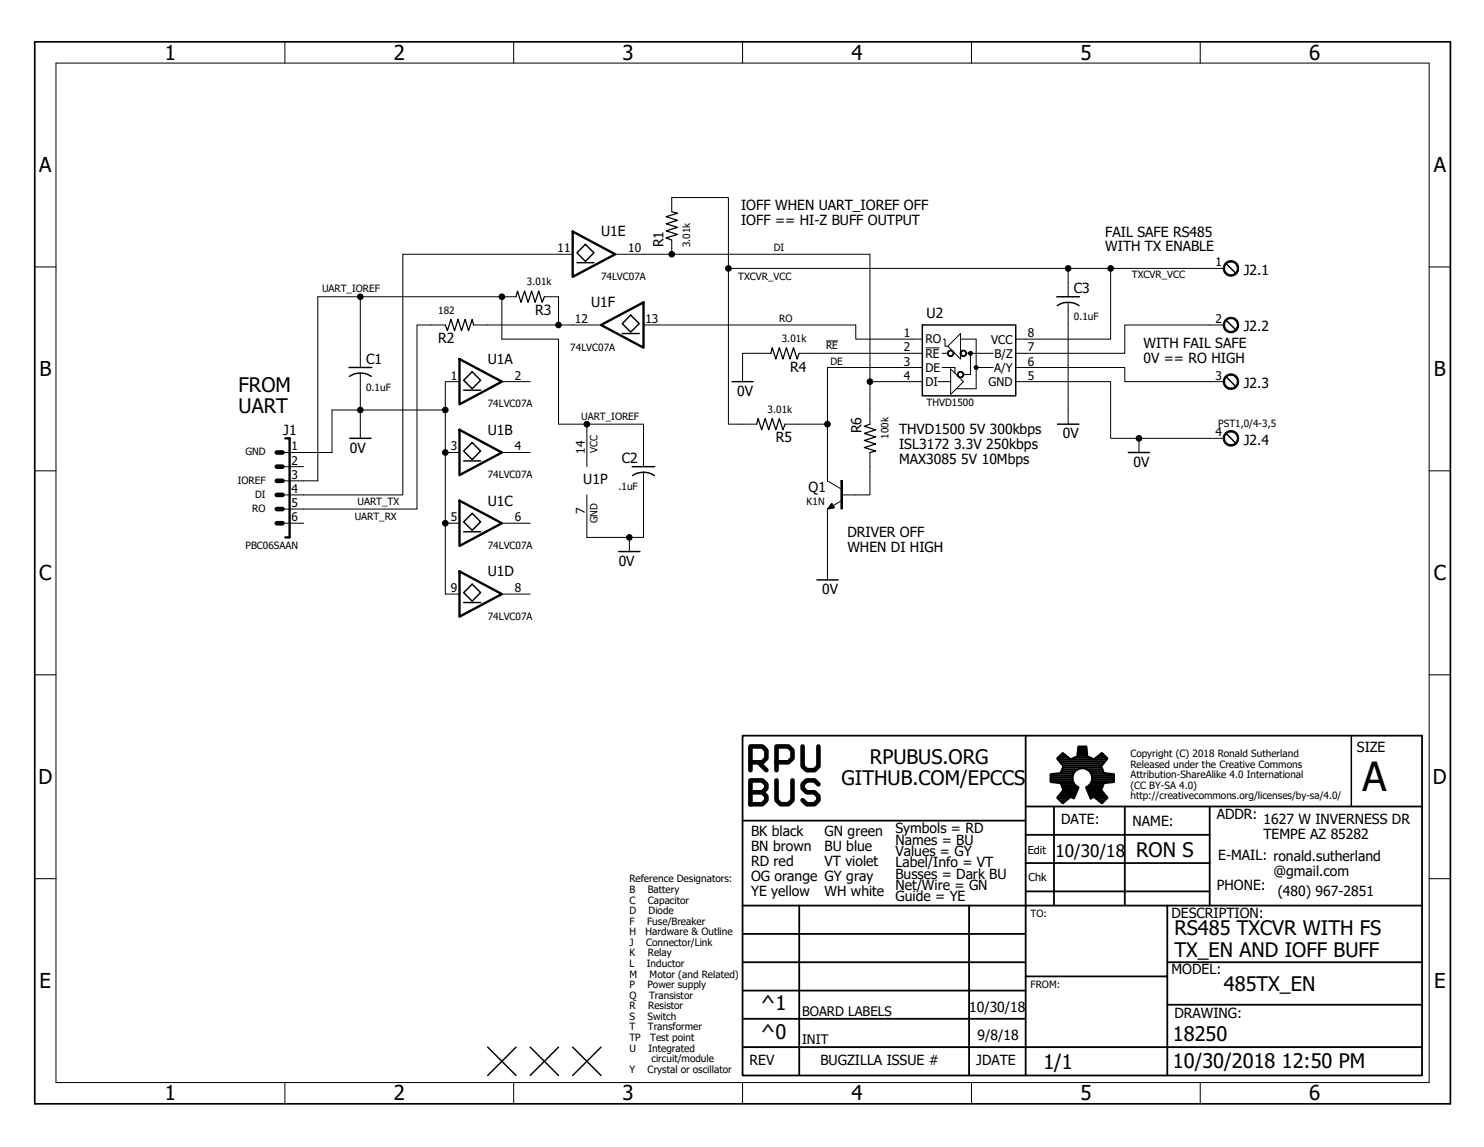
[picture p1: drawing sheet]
<svg xmlns="http://www.w3.org/2000/svg" width="279mm" height="216mm" viewBox="0 0 279 216" stroke-linecap="round" stroke-linejoin="round" font-family="sans-serif">
<path d="M6 7.6l267.4 200.7M273.4 7.6l-267.4 200.7" fill="none" stroke="#fff" stroke-width=".19"/>
<g fill="none" stroke="#000" stroke-width=".4">
<path d="M197.8 147h4.2M197.8 146.7h4.1M197.8 146.3h4.1M197.8 145.9h4.2M199.1 142.8l1-1 1.5 1.2 1.2-.5 .3-2h1.4l.2 2 1.3 .5 1.5-1.2 1 1-1.2 1.5 .5 1.2 1.9 .2v1.5l-1.9 .2-.5 1.3 1.2 1.5-1 1-1.5-1.2-.6 .3-.9-2.1a1.87 1.87 0 0 0 .8-2.9 1.87 1.87 0 0 0-3 0 1.87 1.87 0 0 0 .8 2.9l-.9 2.1-.6-.3-1.5 1.2-1-1 1.2-1.5-.6-1.3-1.9-.2v-1.5l1.9-.2 .6-1.2zM199.2 150h2.4M199.2 142.6h2M199.2 143h9.1M199.2 150.3h1.9M199.5 145.6h2.6M199.5 149.6h3M199.5 143.4h8.5"/>
<path d="M199.6 142.3h1.1M199.6 150.7h1.1M199.7 147.4h2.5M199.8 149.2h2.8M199.8 143.7h7.9M199.9 147.8h2.5M199.9 145.2h2.5M199.9 141.9h.4M200 151.1h.2M200 148.1h2.9M200 144.8h2.9M200.1 148.9h2.7"/>
<path d="M200.1 144.1h7.3M200.2 144.5h7.2M200.2 148.5h2.7M201.6 150h.7M202.3 142.6h3M202.9 142.3h1.8M202.9 141.9h1.7M202.9 141.5h1.7M203 141.2h1.6M203 140.8h1.5M204.6 148.1h2.9M204.6 148.5h2.7"/>
<path d="M204.7 144.8h2.9M204.8 148.9h2.7M204.9 149.2h2.9M205.1 149.6h2.9M205.1 147.8h2.6M205.1 145.2h2.6M205.2 150h.7M205.4 147.4h2.4M205.4 145.6h2.7M205.5 147h4.2M205.6 145.9h4.1M205.6 146.7h4.1"/>
<path d="M205.6 146.3h4.1M206 150h2.4M206.4 142.6h1.9M206.4 150.3h1.9M206.8 142.3h1.2M206.9 150.7h1M207.3 141.9h.3M207.3 151.1h.3"/>
</g>
<g fill="none" stroke="#000" stroke-width=".19">
<path d="M10.5 11.9h258.6v191.9h-258.6zM53.6 7.9v4M96.7 7.9v4M139.8 7.9v4M182.9 7.9v4M226 7.9v4M126.5 39.9v-2.7h10.6v42.6h5.4M6.5 50.2h4M67.8 55.9h-8v34.6h-6.6M94.5 55.9h-26.7v13.3M94.5 55.9v7.9h10.7v16h5.3M94.5 55.9h2.7"/>
<path d="M102.5 55.9h2.7v5.3M107.8 47.9h-32v45.3h-22.6M115.8 47.9h48v23.9h9.9M126.5 45.2v2.7M137.1 50.5h64M201.1 56.9v22.9M209.1 50.5h-8v5.4M230.4 50.5h-21.3v13.3h-17.9M230.8 49.4a1.46 1.46 0 0 1 2.2 .4 1.46 1.46 0 0 1-.9 2.1 1.46 1.46 0 0 1-1.8-1.4h.3a1.2 1.2 0 0 1 1.7-1 1.2 1.2 0 0 1 .2 2 1.2 1.2 0 0 1-1.9-.7v-.3h-.3v-.3zM269.1 50.2h4M67.8 70.3v12.2M83.8 77.2v21.3"/>
<path d="M83.8 77.2h-21.3v8h-9.3M83.8 61.2h-5.3v34.6h-25.3M86.5 71.8h-2.7v5.4M89.2 61.2h24M94.5 71.8h5.3M110.5 79.8h10.7v8M110.5 79.8v8M121.2 61.2h39.9v2.6h12.6M145.1 66.5h-5.3v5.3M147.8 79.8h8M150.5 66.5h23.2M155.5 64.2h2.3"/>
<path d="M163.8 71.8v8M173.7 69.2h-17.9v21.3l2.7 1.6M174.2 65.5h2.7M176.6 71.8h2.4M177.4 66.5h1.1M177.4 69.2h2.4v1.1M177.7 63.8h.2v1.4h.6M178.6 66.1a.61 .61 0 0 1 .9 .1 .61 .61 0 0 1-.4 .9 .61 .61 0 0 1-.7-.6h.1a.46 .46 0 0 1 .7-.4 .46 .46 0 0 1 .1 .8 .46 .46 0 0 1-.7-.2l-.1-.2h-.1zM179 69.4l2.4 2.4-2.4 2.4zM180.4 70.1a.61 .61 0 0 1 1 .1 .61 .61 0 0 1-.4 .9 .61 .61 0 0 1-.8-.6h.2a.46 .46 0 0 1 .7-.4 .46 .46 0 0 1 .1 .8 .46 .46 0 0 1-.8-.2v-.2h-.2zM180.8 63.8h3v9.4h-3.8M180.8 62.8v4.8l-2.3-2.4z"/>
<path d="M181 66.1a.61 .61 0 0 1 .9 .1 .61 .61 0 0 1-.4 .9 .61 .61 0 0 1-.7-.6h.1l.2-.3 .2-.1 .5 .2a.45 .45 0 0 1-.3 .7 .45 .45 0 0 1-.6-.5h-.1zM181.9 66.5h5.1M182.4 66.3l.3-.2 .2 .1 .2 .4-.1 .2-.3 .1-.3-.2v-.2h.4h-.4zM182.7 66.5v4h-1.3M183.5 69a.37 .37 0 0 1 .4-.2 .37 .37 0 0 1 .3 .5l-.2 .2a.38 .38 0 0 1-.4 0 .38 .38 0 0 1-.2-.3h.4h-.4zM183.8 69.2h3.2M191.2 71.8h17.9v10.7h21.3M191.2 69.2h20.6v2.6h18.6M230.4 61.2h-18.6v5.3h-20.6M230.8 70.7a1.46 1.46 0 0 1 2.3 .5 1.46 1.46 0 0 1-1 2.1 1.46 1.46 0 0 1-1.8-1.5h.3a1.2 1.2 0 0 1 1.7-1 1.2 1.2 0 0 1 .2 2.1 1.2 1.2 0 0 1-1.9-.8v-.3h-.3v-.3zM230.8 60.1a1.46 1.46 0 0 1 2.3 .4 1.46 1.46 0 0 1-1 2.1 1.46 1.46 0 0 1-1.8-1.4h.3a1.2 1.2 0 0 1 1.7-1 1.2 1.2 0 0 1 .2 2 1.2 1.2 0 0 1-1.9-.7v-.3h-.3v-.4zM6.5 88.6h4"/>
<path d="M53.2 98.5h4M53.2 87.8h4M83.8 85.2h2.7M83.8 98.5h2.7M83.8 98.5v13.3h2.7M94.5 85.2h5.3M94.5 98.5h5.3M121.2 88.9v12.3h-10.7v-8M155.9 95.8h.3M156 95.6h.8M156 95.5h1.1M156.1 95.4h.9"/>
<path d="M156.2 95.3h.7M156.3 95.1h.5M156.4 95h.3M156.5 94.8h.2M156.6 94.8l.5 .8-1.3 .2zM158.3 90.5h.3v5.3h-.3zM158.3 90.5h.1M158.5 94.2l-2.7 1.6v13.4M163.8 85.2v8h-5.3M214.4 82.5v2.7M230.8 81.4a1.46 1.46 0 0 1 2.2 .4 1.46 1.46 0 0 1-.9 2.1 1.46 1.46 0 0 1-1.8-1.4h.3a1.2 1.2 0 0 1 1.7-1 1.2 1.2 0 0 1 .2 2 1.2 1.2 0 0 1-1.9-.7v-.3h-.3v-.4zM269.1 88.6h4"/>
<path d="M94.5 111.8h5.3M118.5 101.2v2.6M6.5 127h4M269.1 127h4M6.5 165.4h4M269.1 165.4h4M53.6 203.8v4M96.7 203.8v4M139.8 203.8v4M182.9 203.8v4M226 203.8v4"/>
<circle cx="67.8" cy="55.9" r=".53"/>
<circle cx="94.5" cy="55.9" r=".53"/>
<circle cx="126.5" cy="47.9" r=".53"/>
<circle cx="137.1" cy="50.5" r=".53"/>
<circle cx="201.1" cy="50.5" r=".53"/>
<circle cx="209.1" cy="50.5" r=".53"/>
<circle cx="67.8" cy="77.2" r=".53"/>
<circle cx="83.8" cy="77.2" r=".53"/>
<circle cx="105.2" cy="61.2" r=".53"/>
<circle cx="110.5" cy="79.8" r=".53"/>
<circle cx="155.8" cy="79.8" r=".53"/>
<circle cx="163.8" cy="71.8" r=".53"/>
<circle cx="83.8" cy="85.2" r=".53"/>
<circle cx="83.8" cy="98.5" r=".53"/>
<circle cx="214.4" cy="82.5" r=".53"/>
<circle cx="118.5" cy="101.2" r=".53"/>
</g>
<g fill="none" stroke="#000" stroke-width=".28">
<path d="M108.6 47.6l1.6-1.6 1.6 1.6-1.6 1.6zM108.6 49.4h3.2M118.7 59.3l1.7 1.6-1.7 1.6-1.5-1.6zM199 55.9h4.2M199.1 57.5a3.7 3.7 0 0 1 4.1 0M230.9 49.7l1.7 1.6M65.7 69.2h4.3M65.8 70.8a3.9 3.9 0 0 1 4.1 0M87.3 71.6l1.6-1.6 1.6 1.6-1.6 1.6zM87.3 73.4h3.2M117.2 62.8h3.2M137.8 71.8h4"/>
<path d="M173.7 61.2h17.5v13.3h-17.5zM199.1 79.8h4M230.9 60.4l1.7 1.6M230.9 71l1.7 1.6M65.8 82.5h4.1M87.3 84.9l1.6-1.6 1.6 1.6-1.6 1.6zM87.3 98.2l1.6-1.6 1.6 1.6-1.6 1.6zM87.3 86.8h3.2M119 87.8h4.3M119.1 89.5a3.8 3.8 0 0 1 4.1 0M212.4 85.2h4M230.9 81.7l1.7 1.6"/>
<path d="M87.3 111.5l1.6-1.5 1.6 1.5-1.6 1.7zM87.3 100.1h3.2M87.3 113.4h3.2M116.5 103.8h4M153.8 109.2h4M254.4 138.5v13.3M91.8 197.1l5.4 5.3M97.2 197.1l-5.4 5.3M99.8 197.1l5.4 5.3M105.2 197.1l-5.4 5.3M107.8 197.1l5.4 5.3M113.2 197.1l-5.4 5.3"/>
<path d="M193.1 202.4h.1"/>
</g>
<path d="M107.8 43.6l8 4.3-8 4.2zM86.5 67.6l8 4.2-8 4.3zM113.2 61.2l8-4.3v8.5zM53.7 82.5h.8v18.7h-.8M86.5 80.9l8 4.3-8 4.2zM86.5 94.2l8 4.3-8 4.3zM86.5 107.5l8 4.3-8 4.3z" fill="none" stroke="#000" stroke-width=".44"/>
<path d="M126.5 39.9l1.1 .2-2.2 .7 2.2 .7-2.2 .6 2.2 .7-2.2 .7 2.2 .6-2.2 .7 1.1 .4M97.2 55.9l.2-1.1 .7 2.1 .7-2.1 .6 2.1 .7-2.1 .7 2.1 .6-2.1 .7 2.1 .4-1M83.8 61.2l.4 1.1 .7-2.2 .7 2.2 .6-2.2 .7 2.2 .7-2.2 .6 2.2 .7-2.2 .3 1.1M142.5 79.8l.2-1 .7 2.1 .7-2.1 .6 2.1 .7-2.1 .7 2.1 .6-2.1 .7 2.1 .4-1.1M145.1 66.5l.3-1.1 .7 2.2 .6-2.2 .7 2.2 .7-2.2 .6 2.2 .7-2.2 .7 2.2 .4-1.1M163.8 79.8l-1.1 .4 2.2 .7-2.2 .7 2.2 .6-2.2 .7 2.2 .7-2.2 .6 2.2 .7-1.1 .3" fill="none" stroke="#000" stroke-width=".23"/>
<path d="M6.5 7.9h266.6v199.9h-266.6z" fill="none" stroke="#000" stroke-width=".32"/>
<g fill="none" stroke="#000" stroke-width=".34">
<path d="M193.1 138.5h-53.3v16M139.8 154.5v47.9h127.9v-5.3M139.8 154.5h53.3M193.1 151.8v18.7h-53.3M193.1 151.8h74.6M193.1 151.8v-13.3h74.6v58.6M193.1 157.1h34.7M198.4 151.8v18.7M211.8 151.8v18.7M227.8 157.1v13.4M227.8 151.8v5.3M139.8 175.8h53.3"/>
<path d="M150.5 170.5v31.8M182.5 170.5v31.9M193.1 162.5h34.7M193.1 167.8h34.7M219.8 170.5h47.9M139.8 191.8h53.3M139.8 186.5h53.3M139.8 181.1h53.3M193.1 183.8v13.3h-53.3M219.6 183.8h-26.5v-13.3h26.7v31.9M219.8 181.1h47.9M219.8 189.1h47.9"/>
<path d="M267.7 197.1h-74.6v5.3"/>
</g>
<g fill="none" stroke="#000" stroke-width=".87">
<path d="M52.1 87.8h1.1M52.1 90.5h1.1M52.1 93.2h1.1M52.1 85.2h1.1M52.1 98.5h1.1M52.1 95.8h1.1M141.3 143.5h2.2l.8-.8v-1.5l-.8-.7h-2.2v4.5M141.3 146.9h2.2l.8 .7v.8l-.8 .7 .8 .8v.7l-.8 .8h-2.2zM141.3 149.1h2.2M142.8 143.5l1.5 1.5M146.2 143.5h2.2l.8-.8v-1.5l-.8-.7h-2.2v4.5M146.2 146.9v3.7l.8 .8h1.4l.8-.8v-3.7"/>
<path d="M151.1 140.5v3.7l.8 .8h1.5l.7-.8v-3.7M154.1 147.6l-.7-.7h-1.5l-.8 .7v.8l.8 .7h1.5l.7 .8v.7l-.7 .8h-1.5l-.8-.8"/>
</g>
<g fill="#000">
<path d="M230.8 49.4a1.46 1.46 0 0 1 2.2 .4 1.46 1.46 0 0 1-.9 2.1 1.46 1.46 0 0 1-1.8-1.4h.3a1.2 1.2 0 0 1 1.7-1 1.2 1.2 0 0 1 .2 2 1.2 1.2 0 0 1-1.9-.7v-.3h-.3v-.3z" fill-rule="evenodd"/>
<path d="M178.6 66.1a.61 .61 0 0 1 .9 .1 .61 .61 0 0 1-.4 .9 .61 .61 0 0 1-.7-.6h.1a.46 .46 0 0 1 .7-.4 .46 .46 0 0 1 .1 .8 .46 .46 0 0 1-.7-.2l-.1-.2h-.1z" fill-rule="evenodd"/>
<path d="M180.4 70.1a.61 .61 0 0 1 1 .1 .61 .61 0 0 1-.4 .9 .61 .61 0 0 1-.8-.6h.2a.46 .46 0 0 1 .7-.4 .46 .46 0 0 1 .1 .8 .46 .46 0 0 1-.8-.2v-.2h-.2z" fill-rule="evenodd"/>
<path d="M181 66.1a.61 .61 0 0 1 .9 .1 .61 .61 0 0 1-.4 .9 .61 .61 0 0 1-.7-.6h.1l.2-.3 .2-.1 .5 .2a.45 .45 0 0 1-.3 .7 .45 .45 0 0 1-.6-.5h-.1z" fill-rule="evenodd"/>
<path d="M182.4 66.3l.3-.2 .2 .1 .2 .4-.1 .2-.3 .1-.3-.2v-.2h.4h-.4z" fill-rule="evenodd"/>
<path d="M183.5 69a.37 .37 0 0 1 .4-.2 .37 .37 0 0 1 .3 .5l-.2 .2a.38 .38 0 0 1-.4 0 .38 .38 0 0 1-.2-.3h.4h-.4z" fill-rule="evenodd"/>
<path d="M230.8 60.1a1.46 1.46 0 0 1 2.3 .4 1.46 1.46 0 0 1-1 2.1 1.46 1.46 0 0 1-1.8-1.4h.3a1.2 1.2 0 0 1 1.7-1 1.2 1.2 0 0 1 .2 2 1.2 1.2 0 0 1-1.9-.7v-.3h-.3v-.4z" fill-rule="evenodd"/>
<path d="M230.8 70.7a1.46 1.46 0 0 1 2.3 .5 1.46 1.46 0 0 1-1 2.1 1.46 1.46 0 0 1-1.8-1.5h.3a1.2 1.2 0 0 1 1.7-1 1.2 1.2 0 0 1 .2 2.1 1.2 1.2 0 0 1-1.9-.8v-.3h-.3v-.3z" fill-rule="evenodd"/>
<path d="M230.8 81.4a1.46 1.46 0 0 1 2.2 .4 1.46 1.46 0 0 1-.9 2.1 1.46 1.46 0 0 1-1.8-1.4h.3a1.2 1.2 0 0 1 1.7-1 1.2 1.2 0 0 1 .2 2 1.2 1.2 0 0 1-1.9-.7v-.3h-.3v-.4z" fill-rule="evenodd"/>
<circle cx="67.8" cy="55.9" r=".53"/>
<circle cx="94.5" cy="55.9" r=".53"/>
<circle cx="126.5" cy="47.9" r=".53"/>
<circle cx="137.1" cy="50.5" r=".53"/>
<circle cx="201.1" cy="50.5" r=".53"/>
<circle cx="209.1" cy="50.5" r=".53"/>
<circle cx="67.8" cy="77.2" r=".53"/>
<circle cx="83.8" cy="77.2" r=".53"/>
<circle cx="105.2" cy="61.2" r=".53"/>
<circle cx="110.5" cy="79.8" r=".53"/>
<circle cx="155.8" cy="79.8" r=".53"/>
<circle cx="163.8" cy="71.8" r=".53"/>
<circle cx="83.8" cy="85.2" r=".53"/>
<circle cx="83.8" cy="98.5" r=".53"/>
<circle cx="214.4" cy="82.5" r=".53"/>
<circle cx="118.5" cy="101.2" r=".53"/>
</g>
<path d="M158.5 90.5v5.3" fill="none" stroke="#000" stroke-width=".25"/>
<text font-size="7.5" x="256.5" y="148.9">A</text>
<g font-size="3.9">
<text x="31.1" y="11.2">1</text>
<text x="74.1" y="11.2">2</text>
<text x="117.2" y="11.2">3</text>
<text x="160.3" y="11.2">4</text>
<text x="203.4" y="11.2">5</text>
<text x="246.5" y="11.2">6</text>
<text x="7.4" y="32.4">A</text>
<text x="269.9" y="32.4">A</text>
<text x="7.4" y="70.8">B</text>
<text x="270" y="70.8">B</text>
<text x="7.4" y="109.2">C</text>
<text x="269.9" y="109.2">C</text>
<text x="7.2" y="147.6">D</text>
<text x="269.8" y="147.6">D</text>
<text x="7.5" y="185.9">E</text>
<text x="270" y="185.9">E</text>
<text x="31.1" y="207.1">1</text>
<text x="74.1" y="207.1">2</text>
<text x="117.2" y="207.1">3</text>
<text x="160.3" y="207.1">4</text>
<text x="203.4" y="207.1">5</text>
<text x="246.5" y="207.1">6</text>
</g>
<g font-size="3.8">
<text x="44.9" y="73.7">FROM</text>
<text x="44.9" y="77.7">UART</text>
<text x="163.8" y="143.8">RPUBUS.ORG</text>
<text x="158.5" y="147.8">GITHUB.COM/EPCCS</text>
<text x="213.9" y="161.4">RON S</text>
<text x="221.1" y="176">RS485 TXCVR WITH FS</text>
<text x="221.1" y="180">TX_EN AND IOFF BUFF</text>
<text x="143.3" y="190.2">^1</text>
<text x="230.4" y="186.5">485TX_EN</text>
<text x="143.3" y="195.5">^0</text>
<text x="220.8" y="195.9">18250</text>
<text x="196.4" y="201.3">1/1</text>
<text x="220.8" y="201">10/30/2018 12:50 PM</text>
</g>
<text font-size="3.2" x="198.7" y="161.4">10/30/18</text>
<g font-size="2.6">
<text x="139.5" y="39.6">IOFF WHEN UART_IOREF OFF</text>
<text x="113.2" y="44.5">U1E</text>
<text x="124.9" y="46.5" transform="rotate(-90 124.9 46.5)">R1</text>
<text x="139.5" y="42.4">IOFF == HI-Z BUFF OUTPUT</text>
<text x="208.1" y="44.5">FAIL SAFE RS485</text>
<text x="208.1" y="47.3">WITH TX ENABLE</text>
<text x="234.2" y="51.7">J2.1</text>
<text x="100.8" y="59.3">R3</text>
<text x="111.3" y="57.8">U1F</text>
<text x="174.5" y="59.9">U2</text>
<text x="202.2" y="55.2">C3</text>
<text x="82.5" y="64.6">R2</text>
<text x="215.3" y="65.6">WITH FAIL SAFE</text>
<text x="234.2" y="62.4">J2.2</text>
<text x="68.9" y="68.5">C1</text>
<text x="91.8" y="68.5">U1A</text>
<text x="148.7" y="70">R4</text>
<text x="215.3" y="68.4">0V == RO HIGH</text>
<text x="138.8" y="74.5">0V</text>
<text x="234.2" y="73">J2.3</text>
<text x="53.3" y="81.8">J1</text>
<text x="91.8" y="81.8">U1B</text>
<text x="146.1" y="83.3">R5</text>
<text x="162.2" y="81.6" transform="rotate(-90 162.2 81.6)">R6</text>
<text x="169.3" y="81.7">THVD1500 5V 300kbps</text>
<text x="200.1" y="82.5">0V</text>
<text x="234.2" y="83.7">J2.4</text>
<text x="65.8" y="85.2">0V</text>
<text x="117.1" y="87.2">C2</text>
<text x="169.3" y="84.5">ISL3172 3.3V 250kbps</text>
<text x="169.3" y="87.3">MAX3085 5V 10Mbps</text>
<text x="213.4" y="87.8">0V</text>
<text x="91.8" y="95.2">U1C</text>
<text x="109.8" y="91.2">U1P</text>
<text x="152.2" y="92.6">Q1</text>
<text x="159.5" y="101.2">DRIVER OFF</text>
<text x="116.5" y="106.5">0V</text>
<text x="159.5" y="103.9">WHEN DI HIGH</text>
<text x="91.8" y="108.5">U1D</text>
<text x="154.8" y="111.8">0V</text>
<text x="255.5" y="141.5">SIZE</text>
<text x="199.8" y="155.1">DATE:</text>
<text x="213.2" y="155.4">NAME:</text>
<text x="229.1" y="154.2">ADDR:</text>
<text x="237.9" y="155.1">1627 W INVERNESS DR</text>
<text x="141.4" y="157.4">BK black</text>
<text x="141.4" y="160.2">BN brown</text>
<text x="155.3" y="157.4">GN green</text>
<text x="155.3" y="160.2">BU blue</text>
<text x="168.6" y="161.1">Values = GY</text>
<text x="168.6" y="156.9">Symbols = RD</text>
<text x="168.6" y="159">Names = BU</text>
<text x="229.4" y="161.8">E-MAIL: ronald.sutherland</text>
<text x="237.9" y="157.9">TEMPE AZ 85282</text>
<text x="141.4" y="163">RD red</text>
<text x="141.4" y="165.8">OG orange GY gray</text>
<text x="155.3" y="163">VT violet</text>
<text x="168.6" y="163.3">Label/Info = VT</text>
<text x="168.6" y="165.4">Busses = Dark BU</text>
<text x="168.6" y="167.5">Net/Wire = GN</text>
<text x="229.1" y="167.5">PHONE:</text>
<text x="239.8" y="164.9">@gmail.com</text>
<text x="141.4" y="168.6">YE yellow</text>
<text x="155.3" y="168.6">WH white</text>
<text x="168.6" y="169.7">Guide = YE</text>
<text x="220.6" y="172.7">DESCRIPTION:</text>
<text x="240.6" y="168.6">(480) 967-2851</text>
<text x="220.6" y="183.4">MODEL:</text>
<text x="182.5" y="190.5">10/30/18</text>
<text x="221.1" y="191.6">DRAWING:</text>
<text x="184" y="195.8">9/8/18</text>
<text x="141.1" y="200.4">REV</text>
<text x="154.5" y="200.4">BUGZILLA ISSUE #</text>
<text x="183.8" y="200.4">JDATE</text>
</g>
<g font-size="2.5">
<text x="151" y="191.2">BOARD LABELS</text>
<text x="151" y="196.6">INIT</text>
</g>
<g font-size="2.2">
<text x="105" y="47.5">11</text>
<text x="118.3" y="47.5">10</text>
<text x="228.8" y="50.1">1</text>
<text x="108.2" y="60.8">12</text>
<text x="121.5" y="60.8">13</text>
<text x="170.2" y="63.5">1</text>
<text x="174.2" y="64.6">RO</text>
<text x="186.6" y="64.7">VCC</text>
<text x="193.5" y="63.5">8</text>
<text x="228.8" y="60.8">2</text>
<text x="84.9" y="71.5">1</text>
<text x="96.9" y="71.5">2</text>
<text x="170.2" y="66.1">2</text>
<text x="170.2" y="68.8">3</text>
<text x="170.2" y="71.5">4</text>
<text x="174.2" y="67.3">RE</text>
<text x="174.2" y="70">DE</text>
<text x="187.2" y="70">A/Y</text>
<text x="187.2" y="67.3">B/Z</text>
<text x="193.5" y="71.5">5</text>
<text x="193.5" y="66.1">7</text>
<text x="193.5" y="68.8">6</text>
<text x="228.8" y="71.5">3</text>
<text x="174.2" y="72.6">DI</text>
<text x="186.1" y="72.6">GND</text>
<text x="228.8" y="82.1">4</text>
<text x="54.9" y="84.8">1</text>
<text x="54.9" y="87.5">2</text>
<text x="84.9" y="84.8">3</text>
<text x="96.9" y="84.8">4</text>
<text x="110.1" y="85.4" transform="rotate(-90 110.1 85.4)">14</text>
<text x="54.9" y="90.1">3</text>
<text x="54.9" y="92.8">4</text>
<text x="54.9" y="95.5">5</text>
<text x="54.9" y="98.1">6</text>
<text x="84.9" y="98.1">5</text>
<text x="96.9" y="98.1">6</text>
<text x="110.1" y="96.8" transform="rotate(-90 110.1 96.8)">7</text>
<text x="84.9" y="111.4">9</text>
<text x="96.9" y="111.4">8</text>
</g>
<g font-size="2.1">
<text x="193.5" y="160.7">Edit</text>
<text x="193.7" y="165.8">Chk</text>
</g>
<g font-size="1.9">
<text x="129.9" y="46.5" transform="rotate(-90 129.9 46.5)">3.01k</text>
<text x="145.7" y="47.3">DI</text>
<text x="99.2" y="53.7">3.01k</text>
<text x="113.2" y="52.7">74LVC07A</text>
<text x="139" y="52.7">TXCVR_VCC</text>
<text x="213.1" y="52.4">TXCVR_VCC</text>
<text x="60.6" y="55.1">UART_IOREF</text>
<text x="82.5" y="59.1">182</text>
<text x="107.4" y="66">74LVC07A</text>
<text x="146.7" y="60.6">RO</text>
<text x="147.2" y="64.4">3.01k</text>
<text x="155.5" y="65.7">RE</text>
<text x="202.2" y="60.2">0.1uF</text>
<text x="156.3" y="68.6">DE</text>
<text x="68.9" y="73.6">0.1uF</text>
<text x="91.8" y="76.6">74LVC07A</text>
<text x="144.5" y="77.7">3.01k</text>
<text x="174.5" y="76.4">THVD1500</text>
<text x="109.4" y="79">UART_IOREF</text>
<text x="167.3" y="82.5" transform="rotate(-90 167.3 82.5)">100k</text>
<text x="229.4" y="80.4">PST1,0/4-3,5</text>
<text x="46.2" y="85.7">GND</text>
<text x="91.8" y="90">74LVC07A</text>
<text x="112.5" y="85.2" transform="rotate(-90 112.5 85.2)">VCC</text>
<text x="44.8" y="91">IOREF</text>
<text x="48" y="93.7">DI</text>
<text x="67.3" y="95">UART_TX</text>
<text x="116.4" y="92.2">.1uF</text>
<text x="151.9" y="95">K1N</text>
<text x="47.5" y="96.4">RO</text>
<text x="66.8" y="98">UART_RX</text>
<text x="112.5" y="98.5" transform="rotate(-90 112.5 98.5)">GND</text>
<text x="46.2" y="103.3">PBC06SAAN</text>
<text x="91.8" y="103.3">74LVC07A</text>
<text x="91.8" y="116.6">74LVC07A</text>
<text x="212.8" y="142.5">Copyright (C) 2018 Ronald Sutherland</text>
<text x="212.8" y="144.5">Released under the Creative Commons</text>
<text x="212.8" y="146.5">Attribution-ShareAlike 4.0 International</text>
<text x="212.8" y="148.5">(CC BY-SA 4.0)</text>
<text x="212.8" y="150.5">http://creativecommons.org/licenses/by-sa/4.0/</text>
<text x="118.5" y="166.1">Reference Designators:</text>
<text x="118.5" y="168.1">B</text>
<text x="118.5" y="170.1">C</text>
<text x="118.5" y="172.1">D</text>
<text x="122" y="168.1">Battery</text>
<text x="122" y="170.1">Capacitor</text>
<text x="122.1" y="172.1">Diode</text>
<text x="194" y="172.6">TO:</text>
<text x="118.5" y="174.1">F</text>
<text x="118.5" y="176">H</text>
<text x="118.5" y="178">J</text>
<text x="121.5" y="176">Hardware &amp; Outline</text>
<text x="121.7" y="178">Connector/Link</text>
<text x="121.8" y="174.1">Fuse/Breaker</text>
<text x="118.5" y="180">K</text>
<text x="118.5" y="182">L</text>
<text x="118.5" y="184">M</text>
<text x="118.5" y="186">P</text>
<text x="121.8" y="182">Inductor</text>
<text x="121.9" y="186">Power supply</text>
<text x="122" y="180">Relay</text>
<text x="122.3" y="184">Motor (and Related)</text>
<text x="194" y="185.9">FROM:</text>
<text x="118.5" y="188">Q</text>
<text x="118.5" y="190">R</text>
<text x="118.5" y="192">S</text>
<text x="121.9" y="192">Switch</text>
<text x="122" y="190">Resistor</text>
<text x="122.2" y="188">Transistor</text>
<text x="118.5" y="194">T</text>
<text x="118.5" y="195.9">TP</text>
<text x="118.5" y="197.9">U</text>
<text x="122" y="194">Transformer</text>
<text x="122.1" y="197.9">Integrated</text>
<text x="122.4" y="195.9">Test point</text>
<text x="118.5" y="201.9">Y</text>
<text x="121.9" y="201.9">Crystal or oscillator</text>
<text x="122.6" y="199.9">circuit/module</text>
</g>
</svg>
